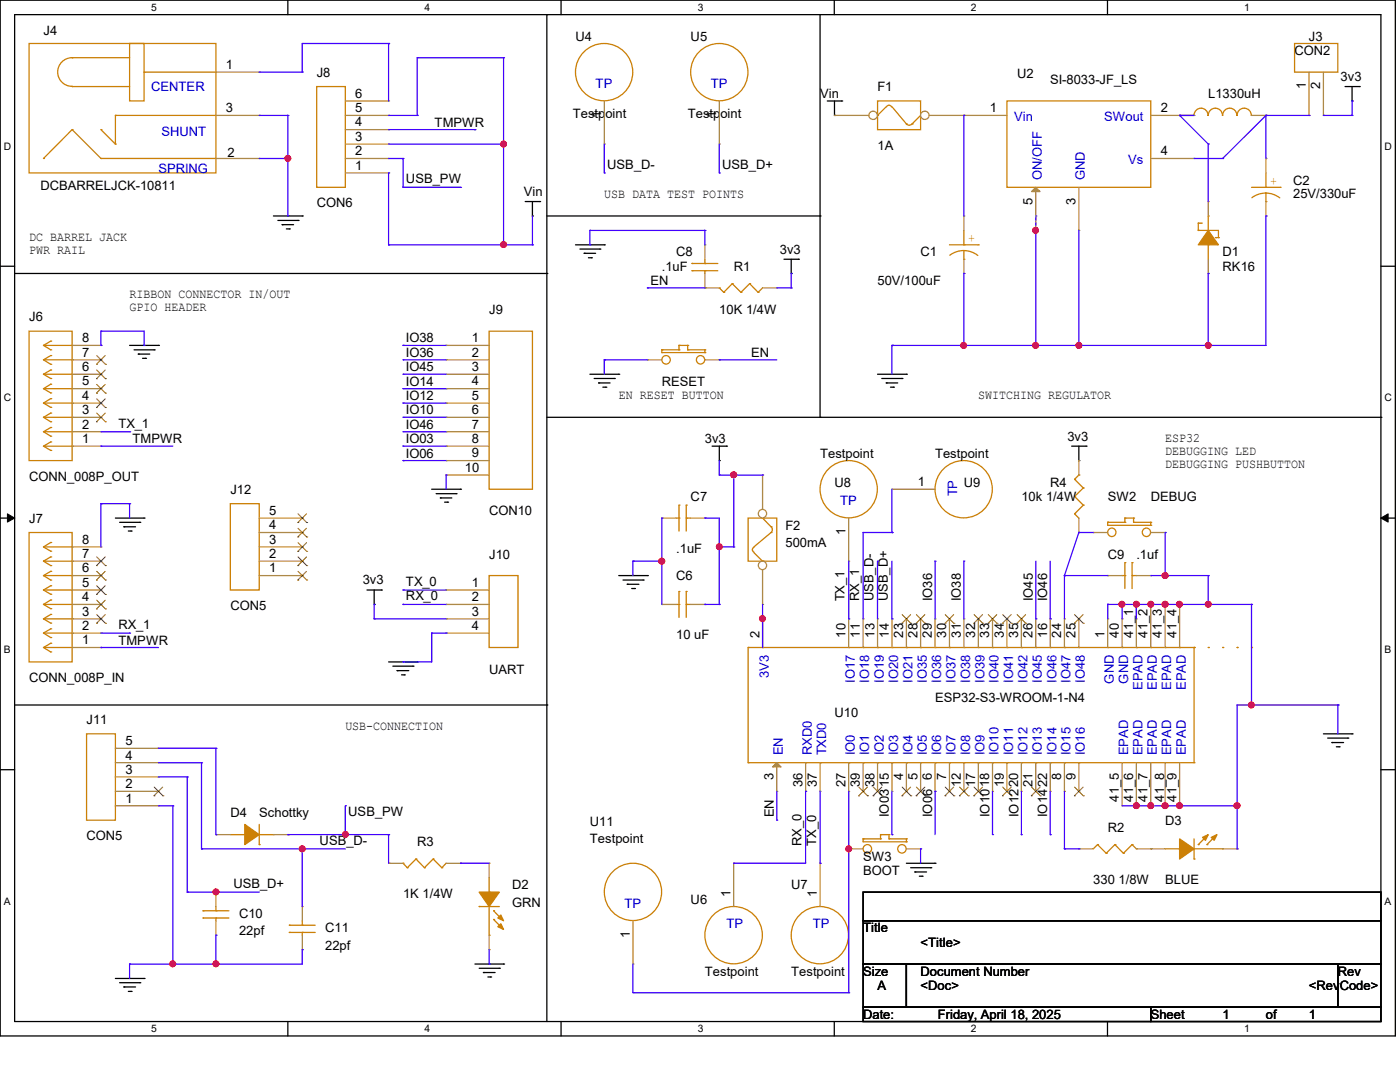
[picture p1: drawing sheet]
<svg xmlns="http://www.w3.org/2000/svg" width="279mm" height="216mm" viewBox="0 0 279 216" stroke-linecap="round" stroke-linejoin="round" font-family="sans-serif">
<path d="M0 0h278.5v206.7h-278.5zM2.9 2.9h272.7v200.9h-272.7z" fill="none" stroke="#000" stroke-width=".25"/>
<g fill="#fff">
<path d="M30.2 .3h1.1v2.3h-1.1z"/>
<path d="M30.2 204.1h1.1v2.3h-1.1z"/>
</g>
<path d="M57.4 0v2.9M57.4 203.8v2.9" fill="none" stroke="#000" stroke-width=".25"/>
<g fill="#fff">
<path d="M84.7 .3h1.1v2.3h-1.1z"/>
<path d="M84.7 204.1h1.1v2.3h-1.1z"/>
</g>
<path d="M112 0v2.9M112 203.8v2.9" fill="none" stroke="#000" stroke-width=".25"/>
<g fill="#fff">
<path d="M139.2 .3h1.1v2.3h-1.1z"/>
<path d="M139.2 204.1h1.1v2.3h-1.1z"/>
</g>
<path d="M166.5 0v2.9M166.5 203.8v2.9" fill="none" stroke="#000" stroke-width=".25"/>
<g fill="#fff">
<path d="M193.8 .3h1.1v2.3h-1.1z"/>
<path d="M193.8 204.1h1.1v2.3h-1.1z"/>
</g>
<path d="M221 0v2.9M221 203.8v2.9" fill="none" stroke="#000" stroke-width=".25"/>
<g fill="#fff">
<path d="M248.3 .3h1.1v2.3h-1.1z"/>
<path d="M248.3 204.1h1.1v2.3h-1.1z"/>
<path d="M.8 28h1.4v2.3h-1.4z"/>
<path d="M276.3 28h1.4v2.3h-1.4z"/>
<path d="M.8 78.2h1.4v2.3h-1.4z"/>
<path d="M276.3 78.2h1.4v2.3h-1.4z"/>
</g>
<path d="M0 53.1h2.9M275.6 53.1h2.9" fill="none" stroke="#000" stroke-width=".25"/>
<g fill="#fff">
<path d="M.8 128.5h1.3v2.2h-1.3z"/>
<path d="M276.3 128.5h1.3v2.2h-1.3z"/>
</g>
<path d="M0 103.4h2.9M275.6 103.4h2.9" fill="none" stroke="#000" stroke-width=".25"/>
<path d="M1.5 102.5l1.4 .9-1.4 .8zM275.6 103.4l1.4-.9v1.7z" fill="#000" stroke="#000" stroke-width=".2"/>
<g fill="#fff">
<path d="M.8 178.7h1.3v2.2h-1.3z"/>
<path d="M276.3 178.7h1.3v2.2h-1.3z"/>
</g>
<g fill="none" stroke="#000" stroke-width=".25">
<path d="M109.1 2.9h.1M109.1 2.9v200.9M163.7 2.9v80.4M268.4 17.3h2.9M269.8 17.3v2.9M271.3 17.3h.1M165.1 20.2h2.9M166.5 23h.1M166.5 20.2v2.8M168 20.2h.1M269.8 20.2h.1M2.9 54.6h106.2"/>
<path d="M54.6 43.1h5.7M55.5 44h4M56.3 44.8h.1M56.3 44.8h2.3M57.1 45.7h.6M57.7 45.7h.1M59.5 44h.1M60.3 43.1h.1M104.8 40.2h2.9M106.3 43.1h.1M106.3 40.2v2.9M107.7 40.2h.1"/>
<path d="M109.1 54.6h.1M109.1 43.1h54.6M114.9 48.9h5.7M115.7 49.7h4M116.6 50.5h.1M116.6 50.5h2.3M117.4 51.4h.6M118 51.4h.1M119.7 49.7h.1M120.6 48.9h.1M156.5 51.7h2.8M157.9 54.6h.1"/>
<path d="M157.9 51.7v2.9M159.3 51.7h.1M163.7 43.1h.1M25.9 68.9h5.7M26.8 69.8h4M27.6 70.7h.1M27.6 70.7h2.3M28.4 71.5h.6M29 71.5h.1M30.8 69.8h.1M31.6 68.9h.1M117.7 74.7h5.8"/>
<path d="M118.6 75.5h4M119.5 76.4h.1M119.5 76.4h2.3M120.3 77.3h.6M120.9 77.3h.1M122.6 75.5h.1M123.5 74.7h.1M175.1 74.7h5.8M176 75.5h4M176.9 76.4h.1M176.9 76.4h2.3M177.7 77.3h.6"/>
<path d="M178.3 77.3h.1M180 75.5h.1M180.9 74.7h.1M86.1 97.6h5.8M87 98.5h4M87.9 99.4h.1M87.9 99.4h2.3M91 98.5h.1M91.9 97.6h.1M109.1 83.3h166.5M142.1 89h2.9M143.6 91.9h.1"/>
<path d="M143.6 89v2.9M145 89h.1M163.7 83.3h.1M213.9 89h2.8M215.3 91.9h.1M215.3 89v2.9M216.7 89h.1M275.6 83.3h.1M23 103.4h5.7M23.9 104.2h4M24.7 105.1h.1M24.7 105.1h2.4"/>
<path d="M25.6 106h.6M26.2 106h.1M27.9 104.2h.1M28.7 103.4h.1M73.2 117.7h2.9M74.7 117.7v2.9M76.1 117.7h.1M88.7 100.2h.6M89.3 100.2h.1M123.5 114.9h5.7M124.3 115.7h4.1M125.2 116.6h.1"/>
<path d="M125.2 116.6h2.3M126.1 117.4h.5M126.6 117.4h.1M128.4 115.7h.1M129.2 114.9h.1M74.7 120.6h.1M77.6 132.1h5.7M78.4 132.9h4M79.2 133.8h.1M79.2 133.8h2.4M80.1 134.7h.6M80.7 134.7h.1"/>
<path d="M82.4 132.9h.1M83.3 132.1h.1M0 153.6h2.9M2.9 140.7h106.2M109.1 140.7h.1M264.1 146.4h5.7M265 147.3h4M265.8 148.2h.1M265.8 148.2h2.3M266.7 149h.6M267.3 149h.1M269 147.3h.1"/>
<path d="M269.8 146.4h.1M275.6 153.6h2.9M172.3 178h103.3v5.7h-103.3zM180.9 172.3h5.7M181.7 173.1h4.1M182.6 174h.1M182.6 174h2.3M183.5 174.8h.5M184 174.8h.1M185.8 173.1h.1M186.6 172.3h.1M23 195.2h5.7"/>
<path d="M23.9 196.1h4M24.7 196.9h.1M24.7 196.9h2.4M25.6 197.8h.6M26.2 197.8h.1M27.9 196.1h.1M28.7 195.2h.1M94.8 192.4h5.7M95.6 193.2h4.1M96.5 194.1h.1M96.5 194.1h2.3M97.4 194.9h.5"/>
<path d="M97.9 194.9h.1M99.7 193.2h.1M100.5 192.4h.1M172.3 183.7h103.3v8.7h-103.3zM172.3 192.4h8.6v8.6h-8.6zM180.9 192.4h86.1v8.6h-86.1zM267 192.4h8.6v8.6h-8.6zM172.3 201h57.4v2.8h-57.4zM229.7 201h45.9v2.8h-45.9z"/>
</g>
<g fill="none" stroke="#cc8006" stroke-width=".25">
<path d="M63.2 17.3h5.7v20.1h-5.7zM241.1 23a1.4 1.4 0 0 0-1.4-1.4 1.4 1.4 0 0 0-1.4 1.4M244 23a1.42 1.42 0 0 0-1.5-1.4 1.42 1.42 0 0 0-1.4 1.4M249.7 23a1.42 1.42 0 0 0-1.4-1.4 1.42 1.42 0 0 0-1.4 1.4h-.1a1.42 1.42 0 0 0-1.4-1.4 1.42 1.42 0 0 0-1.4 1.4M138.1 52.6h.1M138.1 54h.1M138.1 52.6h5.2M138.1 54h5.2M140.7 54h.1M140.7 52.6h.1M140.7 51.7v.9M140.7 54v.6"/>
<path d="M239.1 46h.1M239.1 44.5h.1M239.1 46h4.1v1.4M239.1 44.5v1.5M239.1 44.5h.6M239.7 44.5h.1M241.1 48.9h.1M241.1 43.1h.1M241.1 43.1v2.9M241.1 48.9v2.8M242.6 47.4h.1M242.6 47.4h.6"/>
<path d="M243.2 47.4h.1M97.6 66.1h8.7v31.5h-8.7zM214.5 99.1h.1M214.5 95.6h.1M214.5 99.1l1.7 1.7M214.5 95.6l1.7 1.8M215.3 94.8h.1M215.3 94.8l-.8 .8M216.2 97.4h.1M216.2 97.4l-1.7 1.7M149.3 103.4h5.7v8.6h-5.7zM150.5 110.3l1.7 1.7"/>
<path d="M150.5 109.2a.55 .55 0 0 0-.3 .5 .55 .55 0 0 0 .3 .5M152.2 112h.1M152.2 103.4l1.7 1.7M153.9 105.1h.1M153.9 106.3h.1M153.9 106.3l-3.4 2.8M153.9 105.1l.2 .6-.2 .6M214.5 102.5h.1M214.5 102.5l.8 .9M216.2 100.8h.1M216.2 100.8l-1.7 1.7M221.1 104.2h.1"/>
<path d="M221.1 104.2v.6h8.6M221.1 104.2h3.4M224.5 103.4h.1M224.5 104.2h.1M224.5 103.4h1.7M224.5 103.4v.8M226.2 104.2h.1M226.2 103.4h.1M226.2 104.2h3.5M226.2 103.4v.8M229.7 104.8h.1M229.7 104.2h.1"/>
<path d="M229.7 104.2v.6M149.3 129.2h.1M149.3 129.2v23M149.3 129.2h89M152.2 129.2h.1M169.4 129.2h.1M172.3 129.2h.1M175.1 129.2h.1M178 129.2h.1M180.9 129.2h.1M183.7 129.2h.1M186.6 129.2h.1"/>
<path d="M189.5 129.2h.1M192.4 129.2h.1M195.2 129.2h.1M198.1 129.2h.1M201 129.2h.1M203.8 129.2h.1M206.7 129.2h.1M209.6 129.2h.1M212.4 129.2h.1M215.3 129.2h.1M221.1 129.2h.1M223.9 129.2h.1"/>
<path d="M226.8 129.2h.1M229.7 129.2h.1M232.5 129.2h.1M235.4 129.2h.1M238.3 129.2h.1M238.3 129.2v23M241.1 129.2h.1M244 129.2h.1M246.9 129.2h.1M249.8 129.2h.1M17.3 146.4h5.7v17.3h-5.7zM149.3 152.2h.1"/>
<path d="M149.3 152.2h89M155 152.2h.1M160.8 152.2h.1M163.7 152.2h.1M169.4 152.2h.1M172.3 152.2h.1M175.1 152.2h.1M178 152.2h.1M180.9 152.2h.1M183.7 152.2h.1M186.6 152.2h.1M189.5 152.2h.1"/>
<path d="M192.4 152.2h.1M195.2 152.2h.1M198.1 152.2h.1M201 152.2h.1M203.8 152.2h.1M206.7 152.2h.1M209.6 152.2h.1M212.4 152.2h.1M215.3 152.2h.1M238.3 152.2h.1M46 166.5h2.9M48.9 166.5h.1"/>
<path d="M51.7 168.5h.1M51.7 166.5h2.9M51.7 164.5v4M54.6 166.5h.1M97.6 178h.1M97.6 175.1v2.9M172.3 167.4h.1M172.3 167.4v.6h8.6M172.3 167.4h3.4M175.7 166.5h.1M175.7 167.4h.1M175.7 166.5h1.7"/>
<path d="M175.7 166.5v.9M177.4 167.4h.1M177.4 166.5h.1M177.4 167.4h3.5M177.4 166.5v.9M180.9 168h.1M180.9 167.4h.1M180.9 167.4v.6M40.5 181.7h.1M40.5 183.2h.1M40.5 181.7h5.2M40.5 183.2h5.2"/>
<path d="M43.1 183.2h.1M43.1 181.7h.1M43.1 180.9v.8M43.1 183.2v.5M57.7 184.6h.1M57.7 186.1h.1M57.7 184.6h5.2M57.7 186.1h5.2M60.3 186.1h.1M60.3 184.6h.1M60.3 183.7v.9M60.3 186.1v.5"/>
<path d="M95.6 180.9h.1M95.6 180.9h4.1M97.6 186.6h.1M97.6 180.9v5.7M98.5 181.7h.1M98.5 183.5h.1M98.5 181.7l1.7 1.8M98.5 183.5l1.7 1.7"/>
<circle cx="192.3" cy="97.6" r="5.7"/>
<circle cx="221.9" cy="106.2" r=".83"/>
<circle cx="228.8" cy="106.2" r=".83"/>
<circle cx="173.1" cy="169.4" r=".85"/>
<circle cx="180" cy="169.4" r=".85"/>
<circle cx="146.4" cy="186.6" r="5.7"/>
</g>
<g fill="none" stroke="#a84" stroke-width=".25">
<path d="M68.9 34.5h8.7M68.9 31.6h8.7M68.9 28.7h8.7M68.9 25.9h8.7M68.9 23h8.7M68.9 20.2h8.7M77.6 34.5h.1M77.6 31.6h.1M77.6 28.7h.1M77.6 25.9h.1M77.6 23h.1M77.6 20.2h.1"/>
<path d="M235.4 23h.1M235.4 23h2.9M249.8 23h2.8M252.6 23h.1M140.7 57.4h.1M140.7 48.9h.1M140.7 48.9v2.8M140.7 54.6v2.8M241.1 54.6h.1M241.1 40.2h.1M241.1 40.2v2.9M241.1 51.7v2.9"/>
<path d="M89 68.9h.1M89 71.8h.1M89 74.7h.1M89 77.6h.1M89 68.9h8.6M89 71.8h8.6M89 74.7h8.6M89 77.6h8.6M89 80.4h.1M89 83.3h.1M89 86.1h.1M89 89h.1"/>
<path d="M89 91.9h.1M89 94.8h.1M89 80.4h8.6M89 83.3h8.6M89 86.1h8.6M89 89h8.6M89 91.9h8.6M89 94.8h8.6M178 97.6h.1M178 97.6h8.6M215.3 91.9h.1M215.3 91.9v2.9"/>
<path d="M215.3 106.3h.1M215.3 103.4v2.9M218.2 106.3h.1M218.2 106.3h2.9M229.7 106.3h2.8M232.5 106.3h.1M152.2 123.5h.1M152.2 123.5v5.7M169.4 123.5h.1M169.4 123.5v5.7M172.3 123.5h.1M172.3 123.5v5.7"/>
<path d="M175.1 123.5h.1M175.1 123.5v5.7M178 123.5h.1M178 123.5v5.7M180.9 123.5h.1M180.9 123.5v5.7M183.7 123.5h.1M183.7 123.5v5.7M186.6 123.5h.1M186.6 123.5v5.7M189.5 123.5h.1M189.5 123.5v5.7"/>
<path d="M192.4 123.5h.1M192.4 123.5v5.7M195.2 123.5h.1M195.2 123.5v5.7M198.1 123.5h.1M198.1 123.5v5.7M201 123.5h.1M201 123.5v5.7M203.8 123.5h.1M203.8 123.5v5.7M206.7 123.5h.1M206.7 123.5v5.7"/>
<path d="M209.6 123.5h.1M209.6 123.5v5.7M212.4 123.5h.1M212.4 123.5v5.7M215.3 123.5h.1M215.3 123.5v5.7M221.1 123.5h.1M221.1 123.5v5.7M223.9 123.5h.1M223.9 123.5v5.7M226.8 123.5h.1M226.8 123.5v5.7"/>
<path d="M229.7 120.6h.1M229.7 120.6v8.6M232.5 120.6h.1M232.5 120.6v8.6M235.4 120.6h.1M235.4 120.6v8.6M23 157.9h8.6M23 155h8.6M23 152.2h8.6M23 149.3h8.6M31.6 157.9h.1M31.6 155h.1"/>
<path d="M31.6 152.2h.1M31.6 149.3h.1M155 157.9h.1M155 152.2v5.7M160.8 157.9h.1M160.8 152.2v5.7M163.7 157.9h.1M163.7 152.2v5.7M169.4 157.9h.1M169.4 152.2v5.7M172.3 157.9h.1M172.3 152.2v5.7"/>
<path d="M175.1 157.9h.1M175.1 152.2v5.7M178 157.9h.1M178 152.2v5.7M180.9 157.9h.1M180.9 152.2v5.7M183.7 157.9h.1M183.7 152.2v5.7M186.6 157.9h.1M186.6 152.2v5.7M189.5 157.9h.1M189.5 152.2v5.7"/>
<path d="M192.4 157.9h.1M192.4 152.2v5.7M195.2 157.9h.1M195.2 152.2v5.7M198.1 157.9h.1M198.1 152.2v5.7M201 157.9h.1M201 152.2v5.7M203.8 157.9h.1M203.8 152.2v5.7M206.7 157.9h.1M206.7 152.2v5.7"/>
<path d="M209.6 157.9h.1M209.6 152.2v5.7M212.4 157.9h.1M212.4 152.2v5.7M215.3 157.9h.1M215.3 152.2v5.7M223.9 152.2v8.6M226.8 152.2v8.6M229.7 152.2v8.6M232.5 152.2v8.6M235.4 152.2v8.6M23 160.8h8.6"/>
<path d="M31.6 160.8h.1M43.1 166.5h.1M43.1 178h.1M43.1 166.5h2.9M43.1 178v2.9M54.6 166.5h2.8M57.4 166.5h.1M97.6 172.3h.1M97.6 172.3v2.8M146.4 172.3h.1M146.4 172.3v8.6M169.4 169.4h.1"/>
<path d="M169.4 169.4h2.9M180.9 169.4h2.8M183.7 169.4h.1M223.9 160.8h.1M226.8 160.8h.1M229.7 160.8h.1M232.5 160.8h.1M235.4 160.8h.1M43.1 186.6h.1M43.1 183.7v2.9M60.3 189.5h.1M60.3 180.9h.1"/>
<path d="M60.3 180.9v2.8M60.3 186.6v2.9M97.6 189.5h.1M97.6 186.6v2.9"/>
</g>
<path d="M154.2 153l.8-.8 .9 .8z" fill="#a84" stroke="#a84" stroke-width=".25"/>
<g fill="none" stroke="#804000" stroke-width=".2">
<path d="M180 124.4h.1M180 122.6l1.8 1.8M181.7 122.6l-1.7 1.8M181.8 124.4h.1M182.8 124.4h.1M182.9 122.6l1.7 1.8M184.6 122.6l-1.8 1.8M184.6 124.4h.1M188.6 124.4h.1M188.6 122.6l1.8 1.8M190.3 122.6l-1.7 1.8M190.4 124.4h.1"/>
<path d="M194.4 124.4h.1M194.4 122.6l1.7 1.8M196.1 122.6l-1.7 1.8M196.1 124.4h.1M197.2 124.4h.1M197.2 122.6l1.8 1.8M198.9 122.6l-1.7 1.8M199 124.4h.1M200.1 124.4h.1M200.1 122.6l1.7 1.8M201.8 122.6l-1.7 1.8M201.8 124.4h.1"/>
<path d="M202.9 124.4h.1M203 122.6l1.7 1.8M204.7 122.6l-1.8 1.8M204.7 124.4h.1M214.4 124.4h.1M214.5 122.6l1.7 1.8M216.2 122.6l-1.8 1.8M216.2 124.4h.1M30.7 158.8h.1M30.8 157.1l1.7 1.7M32.5 157.1l-1.8 1.7M32.5 158.8h.1"/>
<path d="M171.4 158.8h.1M171.4 157.1l1.7 1.7M173.1 157.1l-1.7 1.7M173.1 158.8h.1M174.2 158.8h.1M174.3 157.1l1.7 1.7M176 157.1l-1.8 1.7M176 158.8h.1M180 158.8h.1M180 157.1l1.8 1.7M181.7 157.1l-1.7 1.7M181.8 158.8h.1"/>
<path d="M182.8 158.8h.1M182.9 157.1l1.7 1.7M184.6 157.1l-1.8 1.7M184.6 158.8h.1M188.6 158.8h.1M188.6 157.1l1.8 1.7M190.3 157.1l-1.7 1.7M190.4 158.8h.1M191.5 158.8h.1M191.5 157.1l1.8 1.7M193.2 157.1l-1.7 1.7M193.3 158.8h.1"/>
<path d="M194.4 158.8h.1M194.4 157.1l1.7 1.7M196.1 157.1l-1.7 1.7M196.1 158.8h.1M200.1 158.8h.1M200.1 157.1l1.7 1.7M201.8 157.1l-1.7 1.7M201.8 158.8h.1M205.8 158.8h.1M205.9 157.1l1.7 1.7M207.6 157.1l-1.8 1.7M207.6 158.8h.1"/>
<path d="M214.4 158.8h.1M214.5 157.1l1.7 1.7M216.2 157.1l-1.8 1.7M216.2 158.8h.1"/>
</g>
<g fill="#cc8006" stroke="#cc8006" stroke-width=".25">
<path d="M241.1 46l2.1 2.9h-4.1z" fill-rule="evenodd"/>
<path d="M48.9 164.5l2.8 2-2.8 2z" fill-rule="evenodd"/>
<path d="M95.6 178h4.1l-2.1 2.9z" fill-rule="evenodd"/>
<path d="M99.4 184.9l.5-.6 .6 1.2z" fill-rule="evenodd"/>
<path d="M99.4 183.2l.5-.6 .6 1.1z" fill-rule="evenodd"/>
</g>
<circle cx="152.2" cy="102.5" r=".83" fill="#fff" stroke="#a84" stroke-width=".25"/>
<path d="M152.2 94.8h.1M152.2 94.8v6.8" fill="none" stroke="#a84" stroke-width=".25"/>
<circle cx="152.2" cy="112.8" r=".83" fill="#fff" stroke="#a84" stroke-width=".25"/>
<g fill="none" stroke="#a84" stroke-width=".25">
<path d="M43.1 14.4h8.6M51.7 14.4h.1M43.1 31.6h8.6M43.1 23h8.6M51.7 31.6h.1M51.7 23h.1M120.6 28.7h.1M120.6 20.2v8.5M252.6 31.6h.1M252.6 31.6v2.9M252.6 43.1h.1M252.6 40.2v2.9"/>
<path d="M14.4 77.6h5.8M14.4 74.7h5.8M14.4 71.8h5.8M14.4 68.9h5.8M20.2 77.6h.1M20.2 74.7h.1M20.2 71.8h.1M20.2 68.9h.1M14.4 89h5.8M14.4 86.1h5.8M14.4 83.3h5.8M14.4 80.4h5.8"/>
<path d="M20.2 89h.1M20.2 86.1h.1M20.2 83.3h.1M20.2 80.4h.1M51.7 114.9h8.6M51.7 112h8.6M51.7 109.1h8.6M51.7 106.3h8.6M51.7 103.4h8.6M60.3 114.9h.1M60.3 112h.1M60.3 109.1h.1"/>
<path d="M60.3 106.3h.1M60.3 103.4h.1M89 117.7h.1M89 117.7h8.6M152.2 113.7v6.9M221.1 114.9h.1M221.1 114.9h2.8M226.8 114.9h2.9M229.7 114.9h.1M89 120.6h.1M89 123.5h.1M89 126.3h.1"/>
<path d="M89 120.6h8.6M89 123.5h8.6M89 126.3h8.6M152.2 120.6h.1M77.6 172.3h.1M77.6 172.3h2.8M89 172.3h2.9M91.9 172.3h.1M163.7 172.3h.1M163.7 172.3v8.6M215.3 169.4h.1M215.3 169.4h2.9"/>
<path d="M226.8 169.4h5.7M229.7 169.4h.1M244 169.4h2.9M246.9 169.4h.1"/>
</g>
<g fill="none" stroke="#cc8006" stroke-width=".25">
<path d="M5.8 8.7h37.3v25.8h-37.3zM14.4 11.5h.1M14.4 17.3h.1M14.4 11.5h11.5M14.4 17.3h11.5M14.4 11.5a2.86 2.86 0 0 0-2.9 2.9 2.86 2.86 0 0 0 2.9 2.8M25.9 8.7h2.8v11.5h-2.8zM28.7 14.4h.1M28.7 14.4h14.4M8.7 31.6h.1M14.4 25.9h.1M14.4 25.9l5.8 5.7"/>
<path d="M14.4 25.9l-5.7 5.7M20.2 31.6h.1M20.2 25.9h.1M20.2 31.6h22.9M20.2 25.9l2.8 2.8M23 23h.1M23 28.7h.1M23 23h20.1M23 23v5.7M175.1 20.2h8.6v5.7h-8.6zM175.1 23h.1M176.9 21.3l-1.8 1.7"/>
<path d="M176.9 21.3a.55 .55 0 0 1 .5-.3 .55 .55 0 0 1 .5 .3M178 21.3l2.9 3.4M180.9 24.7h.1M182 24.7h.1M182 24.7l-.6 .3-.5-.3M183.7 23l-1.7 1.7M249.8 37.4h5.7M252.6 37.4h.1M252.6 38.5l1.5 .3 1.3 .7M252.6 38.5l-1.5 .3-1.3 .7M252.6 34.5v2.9M252.6 38.5v1.7"/>
<path d="M255.5 37.4h.1M252.6 40.2h.1M5.8 66.1h8.6v25.8h-8.6zM8.7 77.6h5.7M8.7 74.7h5.7M8.7 71.8h5.7M8.7 68.9h5.7M8.7 77.6l1.4 .8M8.7 74.7l1.4 .8M8.7 71.8l1.4 .9M8.7 68.9l1.4 .9M10.1 78.4h.1"/>
<path d="M10.1 75.5h.1M10.1 72.7h.1M10.1 69.8h.1M10.1 79.5h.1M10.1 76.7h.1M10.1 73.8h.1M10.1 71h.1M10.1 68.1h.1M10.1 79.5l-1.4 .9M10.1 76.7l-1.4 .9M10.1 73.8l-1.4 .9M10.1 71l-1.4 .8"/>
<path d="M10.1 68.1l-1.4 .8M14.4 77.6h.1M14.4 74.7h.1M14.4 71.8h.1M14.4 68.9h.1M8.7 89h5.7M8.7 86.1h5.7M8.7 83.3h5.7M8.7 80.4h5.7M8.7 89l1.4 .9M8.7 86.1l1.4 .9M8.7 83.3l1.4 .9"/>
<path d="M8.7 80.4l1.4 .9M10.1 89.9h.1M10.1 87h.1M10.1 84.2h.1M10.1 81.3h.1M10.1 88.2h.1M10.1 85.3h.1M10.1 82.4h.1M10.1 88.2l-1.4 .8M10.1 85.3l-1.4 .8M10.1 82.4l-1.4 .9M14.4 89h.1"/>
<path d="M14.4 86.1h.1M14.4 83.3h.1M14.4 80.4h.1M46 100.5h5.7v17.2h-5.7zM97.6 114.9h5.8v14.3h-5.8zM223.9 114.9h.6M224.5 114.9h.1M224.5 112.3h.1M224.5 112.3v5.1M225.9 112.3h.1M225.9 114.9h.1M225.9 114.9h.9"/>
<path d="M225.9 112.3v5.1M80.4 172.3h.1M80.4 172.3l.9 .8M81.3 173.1h.1M83 171.4h.1M83 171.4l1.7 1.7M83 171.4l-1.7 1.7M84.7 173.1h.1M86.4 171.4h.1M86.4 171.4l1.8 1.7M86.4 171.4l-1.7 1.7M88.2 173.1h.1"/>
<path d="M89 172.3l-.8 .8M219 168.5h.1M219 168.5l-.8 .9M219 168.5l1.8 1.8M220.8 170.3h.1M222.5 168.5h.1M222.5 168.5l-1.7 1.8M222.5 168.5l1.7 1.8M224.2 170.3h.1M225.9 168.5h.1M225.9 168.5l-1.7 1.8M225.9 168.5l.9 .9"/>
<path d="M226.8 169.4h.1M232.5 169.4h2.9M235.4 169.4h.1M238.3 171.4h.1M238.3 167.4v4M238.3 169.4h5.7M239.1 168.5h.1M240.9 168.5h.1M240.9 166.8l-1.8 1.7M242.6 166.8l-1.7 1.7M244 169.4h.1"/>
<circle cx="120.6" cy="14.4" r="5.7"/>
<circle cx="163.6" cy="186.6" r="5.7"/>
</g>
<g fill="#cc8006" stroke="#cc8006" stroke-width=".25">
<path d="M235.4 167.4l2.9 2-2.9 2z" fill-rule="evenodd"/>
<path d="M241.7 167.1l1.2-.6-.6 1.2z" fill-rule="evenodd"/>
<path d="M240 167.1l1.1-.6-.5 1.2z" fill-rule="evenodd"/>
</g>
<g fill="none" stroke="#804000" stroke-width=".2">
<path d="M19.3 78.4h.1M19.3 75.6h.1M19.3 72.7h.1M19.3 79.6l1.7 1.7M19.3 76.7l1.7 1.7M19.3 73.8l1.7 1.8M19.3 71l1.7 1.7M21 79.6l-1.7 1.7M21 76.7l-1.7 1.7M21 73.8l-1.7 1.8M21 71l-1.7 1.7M21 78.4h.1"/>
<path d="M21 75.6h.1M21 72.7h.1M19.3 84.2h.1M19.3 81.3h.1M19.3 82.4l1.7 1.8M21 82.4l-1.7 1.8M21 84.2h.1M21 81.3h.1M59.4 115.7h.1M59.4 112.9h.1M59.4 110h.1M59.4 107.1h.1"/>
<path d="M59.4 104.3h.1M59.5 114l1.7 1.7M59.5 111.1l1.7 1.8M59.5 108.3l1.7 1.7M59.5 105.4l1.7 1.7M59.5 102.5l1.7 1.8M61.2 114l-1.8 1.7M61.2 111.1l-1.8 1.8M61.2 108.3l-1.8 1.7M61.2 105.4l-1.8 1.7M61.2 102.5l-1.8 1.8M61.2 115.7h.1"/>
<path d="M61.2 112.9h.1M61.2 110h.1M61.2 107.1h.1M61.2 104.3h.1"/>
</g>
<circle cx="184.6" cy="23" r=".84" fill="#fff" stroke="#a84" stroke-width=".25"/>
<path d="M185.5 23h6.9M192.4 23h.1" fill="none" stroke="#a84" stroke-width=".25"/>
<circle cx="174.3" cy="23" r=".84" fill="#fff" stroke="#a84" stroke-width=".25"/>
<g fill="none" stroke="#a84" stroke-width=".25">
<path d="M261.2 14.4v8.6M264.1 14.4v8.6M143.6 28.7h.1M143.6 20.2v8.5M166.5 23h.1M166.5 23h6.9M192.4 23h.1M192.4 23h8.6M206.7 37.4v8.6M215.3 37.4v8.6M229.7 23h8.6M229.7 31.6h8.6"/>
<path d="M238.3 23h.1M238.3 31.6h.1M261.2 23h.1M264.1 23h.1M140.7 57.4h.1M140.7 57.4h2.9M152.2 57.4h2.8M155 57.4h.1M192.4 43.1h.1M192.4 54.6h.1M192.4 43.1v2.9M192.4 51.7v2.9"/>
<path d="M206.7 46h.1M215.3 46h.1M129.2 71.8h.1M129.2 71.8h2.9M140.7 71.8h2.9M143.6 71.8h.1M14.4 117.7h5.8M14.4 114.9h5.8M14.4 112h5.8M14.4 109.1h5.8M20.2 117.7h.1M20.2 114.9h.1"/>
<path d="M20.2 112h.1M20.2 109.1h.1M132.1 103.4h.1M132.1 103.4h2.9M137.8 103.4h2.9M140.7 103.4h.1M169.4 112h.1M169.4 103.4v8.6M14.4 120.6h5.8M14.4 129.2h5.8M14.4 126.3h5.8M14.4 123.5h5.8"/>
<path d="M20.2 129.2h.1M20.2 126.3h.1M20.2 123.5h.1M20.2 120.6h.1M132.1 120.6h.1M132.1 120.6h2.9M137.8 120.6h2.9M140.7 120.6h.1M126.3 192.4h.1M126.3 183.7v8.7"/>
</g>
<g fill="none" stroke="#cc8006" stroke-width=".25">
<path d="M258.4 8.7h8.6v5.7h-8.6zM201 20.2h28.7v17.2h-28.7zM143.6 57.4h.1M143.6 57.4l.8 .9M144.4 58.3h.1M146.1 56.6h.1M146.1 56.6l1.8 1.7M146.1 56.6l-1.7 1.7M147.9 58.3h.1M149.6 56.6h.1M149.6 56.6l1.7 1.7M149.6 56.6l-1.7 1.7"/>
<path d="M151.3 58.3h.1M152.2 57.4l-.9 .9M189.5 48.9h5.7M192.4 51.7h.1M192.4 48.9h.1M192.4 50l1.4 .3 1.3 .7M192.4 50l-1.5 .2-1.3 .7M192.4 46v2.9M192.4 50v1.7M195.2 48.9h.1M132.1 69.8h.1M132.1 69.8v.6h8.6"/>
<path d="M132.1 69.8h3.4M135.5 68.9h.1M135.5 69.8h.1M135.5 68.9v.9M135.5 68.9h1.7M137.2 69.8h.1M137.2 68.9h.1M137.2 69.8h3.5M137.2 68.9v.9M140.7 70.4h.1M140.7 69.8h.1M140.7 69.8v.6"/>
<path d="M5.8 106.3h8.6v25.8h-8.6zM8.7 117.7h5.7M8.7 114.9h5.7M8.7 112h5.7M8.7 109.1h5.7M8.7 117.7l1.4 .9M8.7 114.9l1.4 .8M8.7 112l1.4 .9M8.7 109.1l1.4 .9M10.1 118.6h.1M10.1 115.7h.1M10.1 112.9h.1"/>
<path d="M10.1 110h.1M10.1 119.7h.1M10.1 116.9h.1M10.1 114h.1M10.1 111.1h.1M10.1 108.2h.1M10.1 119.7l-1.4 .9M10.1 116.9l-1.4 .8M10.1 114l-1.4 .9M10.1 111.1l-1.4 .9M10.1 108.2l-1.4 .9M14.4 117.7h.1"/>
<path d="M14.4 114.9h.1M14.4 112h.1M14.4 109.1h.1M135 103.4h.5M135.5 118h.1M135.5 103.4h.1M135.5 100.8h.1M135.5 100.8v5.2M135.5 118v5.2M136.9 118h.1M136.9 100.8h.1M136.9 103.4h.1"/>
<path d="M136.9 100.8v5.2M136.9 118v5.2M136.9 103.4h.9M8.7 120.6h5.7M8.7 129.2h5.7M8.7 126.3h5.7M8.7 123.5h5.7M8.7 129.2l1.4 .9M8.7 126.3l1.4 .9M8.7 123.5l1.4 .8M8.7 120.6l1.4 .9M10.1 130.1h.1"/>
<path d="M10.1 127.2h.1M10.1 124.3h.1M10.1 121.5h.1M10.1 128.4h.1M10.1 125.5h.1M10.1 122.6h.1M10.1 128.4l-1.4 .8M10.1 125.5l-1.4 .8M10.1 122.6l-1.4 .9M14.4 129.2h.1M14.4 126.3h.1M14.4 123.5h.1"/>
<path d="M14.4 120.6h.1M135 120.6h.5M135.5 120.6h.1M136.9 120.6h.1M136.9 120.6h.9"/>
<circle cx="143.6" cy="14.4" r="5.7"/>
<circle cx="132.9" cy="71.8" r=".85"/>
<circle cx="139.8" cy="71.8" r=".83"/>
<circle cx="169.4" cy="97.6" r="5.7"/>
<circle cx="126.3" cy="178" r="5.7"/>
</g>
<g fill="none" stroke="#804000" stroke-width=".2">
<path d="M19.3 118.6h.1M19.3 115.7h.1M19.3 112.9h.1M19.3 119.8l1.7 1.7M19.3 116.9l1.7 1.7M19.3 114l1.7 1.7M19.3 111.1l1.7 1.8M21 119.8l-1.7 1.7M21 116.9l-1.7 1.7M21 114l-1.7 1.7M21 111.1l-1.7 1.8M21 118.6h.1"/>
<path d="M21 115.7h.1M21 112.9h.1M19.3 124.4h.1M19.3 121.5h.1M19.3 122.6l1.7 1.8M21 122.6l-1.7 1.8M21 124.4h.1M21 121.5h.1"/>
</g>
<path d="M205.9 38.2l.8-.8 .9 .8z" fill="#a84" stroke="#a84" stroke-width=".25"/>
<g fill="none" stroke="#4200ff" stroke-width=".25">
<path d="M51.7 14.4h8.6M60.3 14.4h.1M60.3 8.7h.1M60.3 8.7v5.7M60.3 8.7h17.3M77.6 8.7h.1M77.6 8.7v11.5M83.3 11.5h.1M83.3 11.5v11.5M83.3 11.5h17.2M100.5 11.5h.1M100.5 11.5v37.4"/>
<path d="M51.7 31.6h5.7M51.7 23h5.7M57.4 23h.1M57.4 31.6h.1M57.4 23v20.1M77.6 34.5h.1M77.6 31.6h2.8M77.6 23h5.7M77.6 34.5v14.4M77.6 28.7h22.9M77.6 25.9h17.2M80.4 31.6h.1"/>
<path d="M80.4 37.4h.1M80.4 31.6v5.8M80.4 37.4h11.5M83.3 23h.1M91.9 37.4h.1M94.8 25.9h.1M100.5 28.7h.1M120.6 34.5h.1M120.6 28.7v5.8M143.6 34.5h.1M143.6 28.7v5.8M192.4 23h.1"/>
<path d="M192.4 23v20.1M235.4 23h.1M235.4 23h2.9M235.4 23l5.7 5.7M238.3 31.6h5.7M241.1 28.7h.1M241.1 28.7v11.5M244 31.6h.1M252.6 23h.1M252.6 23v8.6M252.6 23l-8.6 8.6M252.6 23h8.6"/>
<path d="M261.2 23h.1M264.1 23h5.7M269.8 23h.1M269.8 20.2h.1M269.8 20.2v2.8M57.4 43.1h.1M77.6 48.9h.1M77.6 48.9h28.7M100.5 48.9h.1M106.3 48.9h.1M106.3 43.1v5.8M117.7 46h.1"/>
<path d="M117.7 48.9h.1M117.7 46h23M117.7 46v2.9M129.2 57.4h.1M129.2 57.4h11.5M140.7 46h.1M140.7 46v2.9M155 57.4h2.9M157.9 57.4h.1M157.9 54.6h.1M157.9 54.6v2.8M192.4 54.6h.1"/>
<path d="M192.4 54.6v14.3M206.7 46v22.9M215.3 46v22.9M241.1 54.6h.1M241.1 54.6v14.3M252.6 43.1h.1M252.6 43.1v25.8h-74.6M20.2 66.1h.1M20.2 68.9h.1M20.2 66.1v2.8M20.2 66.1h8.5v2.8M28.7 68.9h.1"/>
<path d="M80.4 71.8h.1M80.4 74.7h.1M80.4 77.6h.1M80.4 68.9h.1M80.4 68.9h8.6M80.4 71.8h8.6M80.4 74.7h8.6M80.4 77.6h8.6M120.6 71.8h.1M120.6 71.8h8.6M120.6 71.8v2.9M143.6 71.8h.1"/>
<path d="M143.6 71.8h11.4M178 68.9h.1M178 68.9v5.8M192.4 68.9h.1M206.7 68.9h.1M215.3 68.9h.1M241.1 68.9h.1M20.2 89h.1M20.2 89h14.3M20.2 86.1h5.7M25.9 86.1h.1M80.4 91.9h.1"/>
<path d="M80.4 89h.1M80.4 80.4h.1M80.4 83.3h.1M80.4 86.1h.1M80.4 89h8.6M80.4 91.9h8.6M80.4 80.4h8.6M80.4 86.1h8.6M80.4 83.3h8.6M89 94.8h.1M89 94.8v2.8M143.6 94.8h.1"/>
<path d="M143.6 91.9v2.9M143.6 94.8h8.6M146.4 94.8h.1M146.4 94.8v14.3M152.2 94.8h.1M178 97.6v8.7M20.2 100.5h.1M20.2 100.5v8.6M20.2 100.5h5.7M25.9 100.5h.1M25.9 100.5v2.9M80.4 117.7h.1"/>
<path d="M80.4 117.7h8.6M126.3 112h.1M126.3 112h5.8M126.3 112v2.9M132.1 103.4h.1M132.1 112h.1M132.1 103.4v17.2M140.7 103.4h.1M140.7 103.4h2.9v17.2M143.6 109.1h.1M143.6 109.1h2.8M146.4 109.1h.1"/>
<path d="M169.4 112v11.5M172.3 106.3h.1M172.3 106.3h5.7M172.3 106.3v17.2M175.1 112h.1M175.1 112v11.5M178 106.3h.1M178 112v11.5M186.6 112h.1M186.6 112v11.5M192.4 112h.1M192.4 112v11.5"/>
<path d="M206.7 112v11.5M209.6 112v11.5M212.4 114.9h.1M212.4 114.9v8.6M212.4 114.9h8.7M215.3 106.3h.1M215.3 106.3h2.9M215.3 106.3l-2.9 8.6M229.7 114.9h11.4M232.5 106.3h.1M232.5 114.9h.1M232.5 106.3v8.6"/>
<path d="M241.1 114.9h.1M241.1 114.9v5.7M20.2 129.2h.1M20.2 129.2h11.4M20.2 126.3h5.7M25.9 126.3h.1M74.7 123.5h.1M74.7 120.6h.1M74.7 123.5h14.3M74.7 120.6v2.9M80.4 132.1h.1M80.4 120.6h.1"/>
<path d="M80.4 120.6h8.6M86.1 126.3h.1M86.1 126.3h2.9M86.1 126.3v5.8h-5.7M89 126.3h.1M140.7 120.6h.1M140.7 120.6h2.9M143.6 120.6h.1M152.2 123.5h.1M152.2 120.6v8.6M169.4 123.5h.1M178 123.5h.1"/>
<path d="M206.7 123.5h.1M209.6 123.5h.1M221.1 120.6h.1M221.1 120.6v2.9M221.1 120.6h28.7M223.9 120.6h.1M223.9 120.6v2.9M226.8 120.6h.1M226.8 120.6v2.9M229.7 120.6h.1M232.5 120.6h.1M235.4 120.6h.1"/>
<path d="M241.1 120.6h.1M249.8 120.6h.1M249.8 120.6v20.1M31.6 149.3h11.5M31.6 152.2h8.6M31.6 155h5.8M37.4 155h.1M37.4 155v23M40.2 152.2h.1M40.2 152.2v17.2M43.1 149.3h.1M43.1 149.3v17.2"/>
<path d="M155 157.9v5.8M160.8 157.9h.1M160.8 157.9v14.4h-14.4M163.7 157.9v14.4M169.4 157.9v40.2M178 157.9v8.6M186.6 157.9h.1M186.6 157.9v8.6M198.1 157.9v8.6M203.8 157.9v8.6M209.6 157.9v8.6M212.4 157.9v11.5"/>
<path d="M249.8 140.7h.1M267 140.7h.1M267 140.7h-20.1v28.7M267 140.7v5.7M31.6 160.8h2.9M34.5 160.8h.1M34.5 160.8v31.6M37.4 178h.1M37.4 178h14.3M40.2 169.4h.1M40.2 169.4h28.7M43.1 178h.1"/>
<path d="M43.1 166.5h.1M57.4 166.5h.1M57.4 166.5h20.2M60.3 169.4h.1M60.3 169.4v11.5M68.9 160.8h.1M68.9 166.5h.1M68.9 160.8v5.7M77.6 166.5h.1M77.6 166.5v5.8M91.9 172.3h.1M91.9 172.3h5.7"/>
<path d="M146.4 172.3h.1M155 163.7h.1M163.7 172.3h.1M169.4 169.4h.1M178 166.5h.1M183.7 169.4h.1M183.7 169.4v2.9M198.1 166.5h.1M203.8 166.5h.1M209.6 166.5h.1M212.4 169.4h.1M212.4 169.4h2.9"/>
<path d="M215.3 169.4h.1M223.9 160.8h23M226.8 160.8h.1M229.7 160.8h.1M232.5 160.8h.1M235.4 160.8h.1M246.9 160.8h.1M246.9 169.4h.1M25.9 192.4h.1M25.9 192.4v2.8M34.5 192.4h.1M43.1 186.6h.1"/>
<path d="M43.1 192.4h.1M43.1 186.6v5.8M60.3 189.5h.1M60.3 189.5v2.9h-34.4M97.6 192.4h.1M97.6 189.5v2.9M126.3 198.1h.1M126.3 192.4v5.7M126.3 198.1h43.1M169.4 198.1h.1"/>
</g>
<path d="M206.7 46v-2.9M206.7 43.1h.1" fill="none" stroke="#4200ff" stroke-width=".25" stroke-dasharray=".5"/>
<g fill="#f00" stroke="#f00" stroke-width=".25">
<circle cx="215.3" cy="68.9" r=".55"/>
<circle cx="192.3" cy="68.9" r=".55"/>
<circle cx="241.1" cy="68.9" r=".55"/>
<circle cx="57.4" cy="31.6" r=".55"/>
<circle cx="223.9" cy="120.6" r=".55"/>
<circle cx="249.7" cy="140.7" r=".55"/>
<circle cx="226.8" cy="120.6" r=".55"/>
<circle cx="229.7" cy="120.6" r=".55"/>
<circle cx="241.1" cy="120.6" r=".55"/>
<circle cx="132.1" cy="112" r=".56"/>
<circle cx="246.9" cy="160.8" r=".56"/>
<circle cx="143.6" cy="109.1" r=".55"/>
<circle cx="100.5" cy="28.7" r=".55"/>
<circle cx="100.5" cy="48.8" r=".55"/>
<circle cx="60.3" cy="169.4" r=".56"/>
<circle cx="206.7" cy="46" r=".55"/>
<circle cx="206.7" cy="68.9" r=".55"/>
<circle cx="146.4" cy="94.7" r=".56"/>
<circle cx="232.5" cy="114.9" r=".56"/>
<circle cx="152.1" cy="123.4" r=".55"/>
<circle cx="232.5" cy="120.6" r=".56"/>
<circle cx="235.4" cy="120.6" r=".55"/>
<circle cx="226.8" cy="160.8" r=".55"/>
<circle cx="229.7" cy="160.8" r=".55"/>
<circle cx="232.5" cy="160.8" r=".56"/>
<circle cx="235.4" cy="160.8" r=".55"/>
<circle cx="68.9" cy="166.5" r=".55"/>
<circle cx="43.1" cy="178" r=".55"/>
<circle cx="34.5" cy="192.3" r=".55"/>
<circle cx="43.1" cy="192.3" r=".55"/>
<circle cx="169.4" cy="169.4" r=".55"/>
</g>
<g font-size="2.6">
<text x="8.7" y="7">J4</text>
<text x="114.8" y="8.1">U4</text>
<text x="137.8" y="8.1">U5</text>
<text x="258.4" y="11">CON2</text>
<text x="261.2" y="8.1">J3</text>
<text x="45.1" y="13.8">1</text>
<text x="63.2" y="15.3">J8</text>
<text x="203" y="15.6">U2</text>
<text x="209.6" y="16.7">SI-8033-JF_LS</text>
<text x="260.6" y="17.8" transform="rotate(-90 260.6 17.8)">1</text>
<text x="263.5" y="17.8" transform="rotate(-90 263.5 17.8)">2</text>
<text x="267.5" y="16.2">3v3</text>
<text x="45.1" y="22.4">3</text>
<text x="70.9" y="22.4">5</text>
<text x="70.9" y="19.5">6</text>
<text x="114.3" y="23.6">Testpoint</text>
<text x="120" y="23.6" transform="rotate(-90 120 23.6)">1</text>
<text x="137.2" y="23.6">Testpoint</text>
<text x="142.9" y="23.6" transform="rotate(-90 142.9 23.6)">1</text>
<text x="163.7" y="19.6">Vin</text>
<text x="175.1" y="18.2">F1</text>
<text x="197.5" y="22.4">1</text>
<text x="231.6" y="22.4">2</text>
<text x="241.1" y="19.6">L1330uH</text>
<text x="70.9" y="28.1">3</text>
<text x="70.9" y="25.2">4</text>
<text x="86.7" y="25.3">TMPWR</text>
<text x="175.1" y="29.9">1A</text>
<text x="45.4" y="31.4">2</text>
<text x="70.9" y="33.9">1</text>
<text x="70.9" y="31">2</text>
<text x="121.2" y="33.7">USB_D-</text>
<text x="144.1" y="33.7">USB_D+</text>
<text x="231.6" y="31">4</text>
<text x="8.1" y="38">DCBARRELJCK-10811</text>
<text x="63.2" y="41.4">CON6</text>
<text x="81" y="36.6">USB_PW</text>
<text x="104.5" y="39.1">Vin</text>
<text x="120.6" y="39.5">USB DATA TEST POINTS</text>
<text x="206.1" y="40.8" transform="rotate(-90 206.1 40.8)">5</text>
<text x="214.7" y="40.8" transform="rotate(-90 214.7 40.8)">3</text>
<text x="258.1" y="36.8">C2</text>
<text x="258.1" y="39.4">25V/330uF</text>
<text x="5.8" y="48">DC BARREL JACK</text>
<text x="5.8" y="50.6">PWR RAIL</text>
<text x="135" y="51.2">C8</text>
<text x="155.6" y="50.6">3v3</text>
<text x="183.7" y="51.2">C1</text>
<text x="244" y="51.2">D1</text>
<text x="25.9" y="59.5">RIBBON CONNECTOR IN/OUT</text>
<text x="129.8" y="56.9">EN</text>
<text x="132.1" y="54.1">.1uF</text>
<text x="146.4" y="54.1">R1</text>
<text x="175.1" y="56.9">50V/100uF</text>
<text x="244" y="54.1">RK16</text>
<text x="5.8" y="64.1">J6</text>
<text x="25.9" y="62.1">GPIO HEADER</text>
<text x="97.6" y="62.7">J9</text>
<text x="143.6" y="62.7">10K 1/4W</text>
<text x="16.4" y="71.2">7</text>
<text x="16.4" y="68.3">8</text>
<text x="81" y="71.2">IO36</text>
<text x="81" y="68.3">IO38</text>
<text x="94.2" y="68.3">1</text>
<text x="94.2" y="71.2">2</text>
<text x="149.9" y="71.2">EN</text>
<text x="16.4" y="76.9">5</text>
<text x="16.4" y="74">6</text>
<text x="81" y="74.1">IO45</text>
<text x="81" y="77">IO14</text>
<text x="94.2" y="74">3</text>
<text x="94.2" y="76.9">4</text>
<text x="132.1" y="77">RESET</text>
<text x="16.4" y="82.6">3</text>
<text x="16.4" y="79.8">4</text>
<text x="81" y="79.8">IO12</text>
<text x="81" y="82.7">IO10</text>
<text x="94.2" y="79.8">5</text>
<text x="94.2" y="82.6">6</text>
<text x="123.5" y="79.6">EN RESET BUTTON</text>
<text x="195.2" y="79.6">SWITCHING REGULATOR</text>
<text x="16.4" y="88.4">1</text>
<text x="16.4" y="85.5">2</text>
<text x="23.6" y="85.3">TX_1</text>
<text x="26.5" y="88.4">TMPWR</text>
<text x="81" y="88.4">IO03</text>
<text x="81" y="85.6">IO46</text>
<text x="94.2" y="85.5">7</text>
<text x="94.2" y="88.4">8</text>
<text x="140.7" y="88.5">3v3</text>
<text x="213" y="87.9">3v3</text>
<text x="232.5" y="88.2">ESP32</text>
<text x="5.8" y="95.9">CONN_008P_OUT</text>
<text x="81" y="91.3">IO06</text>
<text x="92.8" y="94.1">10</text>
<text x="94.2" y="91.3">9</text>
<text x="163.7" y="91.4">Testpoint</text>
<text x="186.6" y="91.4">Testpoint</text>
<text x="232.5" y="90.8">DEBUGGING LED</text>
<text x="232.5" y="93.4">DEBUGGING PUSHBUTTON</text>
<text x="46" y="98.6">J12</text>
<text x="137.8" y="99.9">C7</text>
<text x="166.5" y="97.1">U8</text>
<text x="183.2" y="97">1</text>
<text x="192.4" y="97.1">U9</text>
<text x="203.8" y="99.9">10k 1/4W</text>
<text x="209.6" y="97.1">R4</text>
<text x="221.1" y="99.9">SW2</text>
<text x="229.7" y="99.9">DEBUG</text>
<text x="5.8" y="104.3">J7</text>
<text x="53.7" y="105.6">4</text>
<text x="53.7" y="102.7">5</text>
<text x="97.6" y="102.8">CON10</text>
<text x="156.8" y="105.7">F2</text>
<text x="168.7" y="106.8" transform="rotate(-90 168.7 106.8)">1</text>
<text x="16.4" y="111.3">7</text>
<text x="16.4" y="108.5">8</text>
<text x="53.7" y="111.3">2</text>
<text x="53.7" y="108.5">3</text>
<text x="97.6" y="111.5">J10</text>
<text x="135" y="110.3">.1uF</text>
<text x="156.8" y="109.1">500mA</text>
<text x="221.1" y="111.5">C9</text>
<text x="226.8" y="111.5">.1uf</text>
<text x="16.4" y="120">4</text>
<text x="16.4" y="117.1">5</text>
<text x="16.4" y="114.2">6</text>
<text x="53.7" y="114.2">1</text>
<text x="72.4" y="116.6">3v3</text>
<text x="81" y="116.9">TX_0</text>
<text x="81" y="119.8">RX_0</text>
<text x="94.2" y="117.1">1</text>
<text x="94.2" y="120">2</text>
<text x="135" y="115.7">C6</text>
<text x="16.4" y="125.7">2</text>
<text x="16.4" y="122.9">3</text>
<text x="23.6" y="125.5">RX_1</text>
<text x="46" y="121.8">CON5</text>
<text x="94.2" y="122.9">3</text>
<text x="94.2" y="125.7">4</text>
<text x="168.6" y="120" transform="rotate(-90 168.6 120)">TX_1</text>
<text x="171.4" y="120" transform="rotate(-90 171.4 120)">RX_1</text>
<text x="174.3" y="120" transform="rotate(-90 174.3 120)">USB_D-</text>
<text x="177.2" y="120" transform="rotate(-90 177.2 120)">USB_D+</text>
<text x="186" y="120" transform="rotate(-90 186 120)">IO36</text>
<text x="191.8" y="120" transform="rotate(-90 191.8 120)">IO38</text>
<text x="206.1" y="120" transform="rotate(-90 206.1 120)">IO45</text>
<text x="209" y="120" transform="rotate(-90 209 120)">IO46</text>
<text x="16.4" y="128.6">1</text>
<text x="23.6" y="128.6">TMPWR</text>
<text x="135" y="127.5">10 uF</text>
<text x="151.6" y="127.2" transform="rotate(-90 151.6 127.2)">2</text>
<text x="168.7" y="127.2" transform="rotate(-90 168.7 127.2)">10</text>
<text x="171.6" y="127.2" transform="rotate(-90 171.6 127.2)">11</text>
<text x="174.5" y="127.2" transform="rotate(-90 174.5 127.2)">13</text>
<text x="177.4" y="127.2" transform="rotate(-90 177.4 127.2)">14</text>
<text x="180.3" y="127.2" transform="rotate(-90 180.3 127.2)">23</text>
<text x="183.1" y="127.2" transform="rotate(-90 183.1 127.2)">28</text>
<text x="186" y="127.2" transform="rotate(-90 186 127.2)">29</text>
<text x="188.8" y="127.2" transform="rotate(-90 188.8 127.2)">30</text>
<text x="191.7" y="127.2" transform="rotate(-90 191.7 127.2)">31</text>
<text x="194.6" y="127.2" transform="rotate(-90 194.6 127.2)">32</text>
<text x="197.4" y="127.2" transform="rotate(-90 197.4 127.2)">33</text>
<text x="200.3" y="127.2" transform="rotate(-90 200.3 127.2)">34</text>
<text x="203.2" y="127.2" transform="rotate(-90 203.2 127.2)">35</text>
<text x="206.1" y="127.2" transform="rotate(-90 206.1 127.2)">26</text>
<text x="209" y="127.2" transform="rotate(-90 209 127.2)">16</text>
<text x="211.8" y="127.2" transform="rotate(-90 211.8 127.2)">24</text>
<text x="214.7" y="127.2" transform="rotate(-90 214.7 127.2)">25</text>
<text x="220.4" y="127.2" transform="rotate(-90 220.4 127.2)">1</text>
<text x="223.3" y="127.2" transform="rotate(-90 223.3 127.2)">40</text>
<text x="226.1" y="127.2" transform="rotate(-90 226.1 127.2)">41_1</text>
<text x="229" y="127.2" transform="rotate(-90 229 127.2)">41_2</text>
<text x="231.9" y="127.2" transform="rotate(-90 231.9 127.2)">41_3</text>
<text x="234.8" y="127.2" transform="rotate(-90 234.8 127.2)">41_4</text>
<text x="5.8" y="136.1">CONN_008P_IN</text>
<text x="97.6" y="134.4">UART</text>
<text x="166.5" y="143">U10</text>
<text x="186.6" y="140.2">ESP32-S3-WROOM-1-N4</text>
<text x="17.3" y="144.4">J11</text>
<text x="25" y="148.7">5</text>
<text x="68.9" y="145.6">USB-CONNECTION</text>
<text x="25" y="154.4">3</text>
<text x="25" y="151.6">4</text>
<text x="154.4" y="155.6" transform="rotate(-90 154.4 155.6)">3</text>
<text x="180.3" y="155.6" transform="rotate(-90 180.3 155.6)">4</text>
<text x="183.1" y="155.6" transform="rotate(-90 183.1 155.6)">5</text>
<text x="186" y="155.6" transform="rotate(-90 186 155.6)">6</text>
<text x="188.8" y="155.6" transform="rotate(-90 188.8 155.6)">7</text>
<text x="211.8" y="155.6" transform="rotate(-90 211.8 155.6)">8</text>
<text x="214.7" y="155.6" transform="rotate(-90 214.7 155.6)">9</text>
<text x="25" y="160.1">1</text>
<text x="25" y="157.3">2</text>
<text x="160.1" y="157.1" transform="rotate(-90 160.1 157.1)">36</text>
<text x="163" y="157.1" transform="rotate(-90 163 157.1)">37</text>
<text x="168.7" y="157.1" transform="rotate(-90 168.7 157.1)">27</text>
<text x="171.6" y="157.1" transform="rotate(-90 171.6 157.1)">39</text>
<text x="174.5" y="157.1" transform="rotate(-90 174.5 157.1)">38</text>
<text x="191.7" y="157.1" transform="rotate(-90 191.7 157.1)">12</text>
<text x="194.6" y="157.1" transform="rotate(-90 194.6 157.1)">17</text>
<text x="200.3" y="157.1" transform="rotate(-90 200.3 157.1)">19</text>
<text x="206.1" y="157.1" transform="rotate(-90 206.1 157.1)">21</text>
<text x="223.3" y="159.9" transform="rotate(-90 223.3 159.9)">41_5</text>
<text x="226.1" y="159.9" transform="rotate(-90 226.1 159.9)">41_6</text>
<text x="229" y="159.9" transform="rotate(-90 229 159.9)">41_7</text>
<text x="232.4" y="159.9" transform="rotate(-90 232.4 159.9)">41_8</text>
<text x="234.8" y="159.9" transform="rotate(-90 234.8 159.9)">41_9</text>
<text x="17.3" y="167.7">CON5</text>
<text x="46" y="163.1">D4</text>
<text x="51.7" y="163.1">Schottky</text>
<text x="69.5" y="162.9">USB_PW</text>
<text x="117.7" y="164.8">U11</text>
<text x="154.4" y="163.1" transform="rotate(-90 154.4 163.1)">EN</text>
<text x="177.4" y="163.1" transform="rotate(-90 177.4 163.1)">IO0315</text>
<text x="186" y="163.1" transform="rotate(-90 186 163.1)">IO06</text>
<text x="197.5" y="163.1" transform="rotate(-90 197.5 163.1)">IO1018</text>
<text x="203.2" y="163.1" transform="rotate(-90 203.2 163.1)">IO1220</text>
<text x="209" y="163.1" transform="rotate(-90 209 163.1)">IO1422</text>
<text x="221.1" y="166">R2</text>
<text x="232.5" y="164.5">D3</text>
<text x="63.8" y="168.6">USB_D-</text>
<text x="83.3" y="168.9">R3</text>
<text x="117.7" y="168.3">Testpoint</text>
<text x="160" y="168.8" transform="rotate(-90 160 168.8)">RX_0</text>
<text x="162.9" y="168.8" transform="rotate(-90 162.9 168.8)">TX_0</text>
<text x="172.3" y="171.7">SW3</text>
<text x="46.6" y="177.2">USB_D+</text>
<text x="80.4" y="179.2">1K 1/4W</text>
<text x="102.2" y="177.5">D2</text>
<text x="145.8" y="178.9" transform="rotate(-90 145.8 178.9)">1</text>
<text x="157.9" y="177.5">U7</text>
<text x="163" y="178.9" transform="rotate(-90 163 178.9)">1</text>
<text x="172.3" y="174.6">BOOT</text>
<text x="218.2" y="176.3">330 1/8W</text>
<text x="232.5" y="176.3">BLUE</text>
<text x="47.7" y="183.2">C10</text>
<text x="102.2" y="180.9">GRN</text>
<text x="137.8" y="180.3">U6</text>
<text x="47.7" y="186.6">22pf</text>
<text x="64.9" y="186.1">C11</text>
<text x="64.9" y="189.5">22pf</text>
<text x="125.7" y="187.2" transform="rotate(-90 125.7 187.2)">1</text>
<text x="172.3" y="186.1">Title</text>
<text x="183.7" y="188.9">&lt;Title&gt;</text>
<text x="140.7" y="194.7">Testpoint</text>
<text x="157.9" y="194.7">Testpoint</text>
<text x="172.3" y="194.7">Size</text>
<text x="175.1" y="197.6">A</text>
<text x="183.7" y="194.7">Document Number</text>
<text x="183.7" y="197.6">&lt;Doc&gt;</text>
<text x="261.2" y="197.6">&lt;RevCode&gt;</text>
<text x="267" y="194.7">Rev</text>
<text x="172.3" y="203.3">Date:</text>
<text x="187.2" y="203.3">Friday, April 18, 2025</text>
<text x="229.7" y="203.3">Sheet</text>
<text x="244" y="203.3">1</text>
<text x="252.6" y="203.3">of</text>
<text x="261.2" y="203.3">1</text>
</g>
<g font-size="2.6" fill="#00c">
<text x="118.9" y="17.6">TP</text>
<text x="141.9" y="17.6">TP</text>
<text x="30.2" y="18.2">CENTER</text>
<text x="32.2" y="27.1">SHUNT</text>
<text x="202.4" y="24.2">Vin</text>
<text x="220.3" y="24.2">SWout</text>
<text x="31.6" y="34.5">SPRING</text>
<text x="207.9" y="35.9" transform="rotate(-90 207.9 35.9)">ON/OFF</text>
<text x="216.5" y="35.9" transform="rotate(-90 216.5 35.9)">GND</text>
<text x="225.2" y="32.8">Vs</text>
<text x="167.7" y="100.8">TP</text>
<text x="191" y="99.1" transform="rotate(-90 191 99.1)">TP</text>
<text x="153.4" y="135.3" transform="rotate(-90 153.4 135.3)">3V3</text>
<text x="170.6" y="136.3" transform="rotate(-90 170.6 136.3)">IO17</text>
<text x="173.5" y="136.3" transform="rotate(-90 173.5 136.3)">IO18</text>
<text x="176.4" y="136.3" transform="rotate(-90 176.4 136.3)">IO19</text>
<text x="179.2" y="136.3" transform="rotate(-90 179.2 136.3)">IO20</text>
<text x="182.1" y="136.3" transform="rotate(-90 182.1 136.3)">IO21</text>
<text x="185" y="136.3" transform="rotate(-90 185 136.3)">IO35</text>
<text x="187.8" y="136.3" transform="rotate(-90 187.8 136.3)">IO36</text>
<text x="190.7" y="136.3" transform="rotate(-90 190.7 136.3)">IO37</text>
<text x="193.6" y="136.3" transform="rotate(-90 193.6 136.3)">IO38</text>
<text x="196.5" y="136.3" transform="rotate(-90 196.5 136.3)">IO39</text>
<text x="199.3" y="136.3" transform="rotate(-90 199.3 136.3)">IO40</text>
<text x="202.2" y="136.3" transform="rotate(-90 202.2 136.3)">IO41</text>
<text x="205.1" y="136.3" transform="rotate(-90 205.1 136.3)">IO42</text>
<text x="207.9" y="136.3" transform="rotate(-90 207.9 136.3)">IO45</text>
<text x="210.8" y="136.3" transform="rotate(-90 210.8 136.3)">IO46</text>
<text x="213.7" y="136.3" transform="rotate(-90 213.7 136.3)">IO47</text>
<text x="216.5" y="136.3" transform="rotate(-90 216.5 136.3)">IO48</text>
<text x="222.3" y="136.4" transform="rotate(-90 222.3 136.4)">GND</text>
<text x="225.2" y="136.4" transform="rotate(-90 225.2 136.4)">GND</text>
<text x="228" y="137.7" transform="rotate(-90 228 137.7)">EPAD</text>
<text x="230.9" y="137.7" transform="rotate(-90 230.9 137.7)">EPAD</text>
<text x="233.8" y="137.7" transform="rotate(-90 233.8 137.7)">EPAD</text>
<text x="236.6" y="137.7" transform="rotate(-90 236.6 137.7)">EPAD</text>
<text x="156.3" y="150.7" transform="rotate(-90 156.3 150.7)">EN</text>
<text x="162" y="150.7" transform="rotate(-90 162 150.7)">RXD0</text>
<text x="164.9" y="150.7" transform="rotate(-90 164.9 150.7)">TXD0</text>
<text x="170.6" y="150.7" transform="rotate(-90 170.6 150.7)">IO0</text>
<text x="173.5" y="150.7" transform="rotate(-90 173.5 150.7)">IO1</text>
<text x="176.4" y="150.7" transform="rotate(-90 176.4 150.7)">IO2</text>
<text x="179.2" y="150.7" transform="rotate(-90 179.2 150.7)">IO3</text>
<text x="182.1" y="150.7" transform="rotate(-90 182.1 150.7)">IO4</text>
<text x="185" y="150.7" transform="rotate(-90 185 150.7)">IO5</text>
<text x="187.8" y="150.7" transform="rotate(-90 187.8 150.7)">IO6</text>
<text x="190.7" y="150.7" transform="rotate(-90 190.7 150.7)">IO7</text>
<text x="193.6" y="150.7" transform="rotate(-90 193.6 150.7)">IO8</text>
<text x="196.5" y="150.7" transform="rotate(-90 196.5 150.7)">IO9</text>
<text x="199.3" y="150.7" transform="rotate(-90 199.3 150.7)">IO10</text>
<text x="202.2" y="150.7" transform="rotate(-90 202.2 150.7)">IO11</text>
<text x="205.1" y="150.7" transform="rotate(-90 205.1 150.7)">IO12</text>
<text x="207.9" y="150.7" transform="rotate(-90 207.9 150.7)">IO13</text>
<text x="210.8" y="150.7" transform="rotate(-90 210.8 150.7)">IO14</text>
<text x="213.7" y="150.7" transform="rotate(-90 213.7 150.7)">IO15</text>
<text x="216.5" y="150.7" transform="rotate(-90 216.5 150.7)">IO16</text>
<text x="225.2" y="150.7" transform="rotate(-90 225.2 150.7)">EPAD</text>
<text x="228" y="150.7" transform="rotate(-90 228 150.7)">EPAD</text>
<text x="230.9" y="150.7" transform="rotate(-90 230.9 150.7)">EPAD</text>
<text x="233.8" y="150.7" transform="rotate(-90 233.8 150.7)">EPAD</text>
<text x="236.6" y="150.7" transform="rotate(-90 236.6 150.7)">EPAD</text>
<text x="124.6" y="181.2">TP</text>
<text x="145" y="185.2">TP</text>
<text x="162.2" y="185.2">TP</text>
</g>
<g font-size="2.6" fill="#cc8006">
<text x="253.5" y="36.9">+</text>
<text x="193.2" y="48.3">+</text>
</g>
<g font-size="2.1">
<text x="30.2" y="2.2">5</text>
<text x="84.7" y="2.2">4</text>
<text x="139.2" y="2.2">3</text>
<text x="193.8" y="2.2">2</text>
<text x="248.3" y="2.2">1</text>
<text x=".8" y="29.8">D</text>
<text x="276.3" y="29.8">D</text>
<text x=".8" y="80.1">C</text>
<text x="276.3" y="80.1">C</text>
<text x=".8" y="130.3">B</text>
<text x="276.3" y="130.3">B</text>
<text x=".8" y="180.5">A</text>
<text x="276.3" y="180.5">A</text>
<text x="30.2" y="206">5</text>
<text x="84.7" y="206">4</text>
<text x="139.2" y="206">3</text>
<text x="193.8" y="206">2</text>
<text x="248.3" y="206">1</text>
</g>
</svg>
